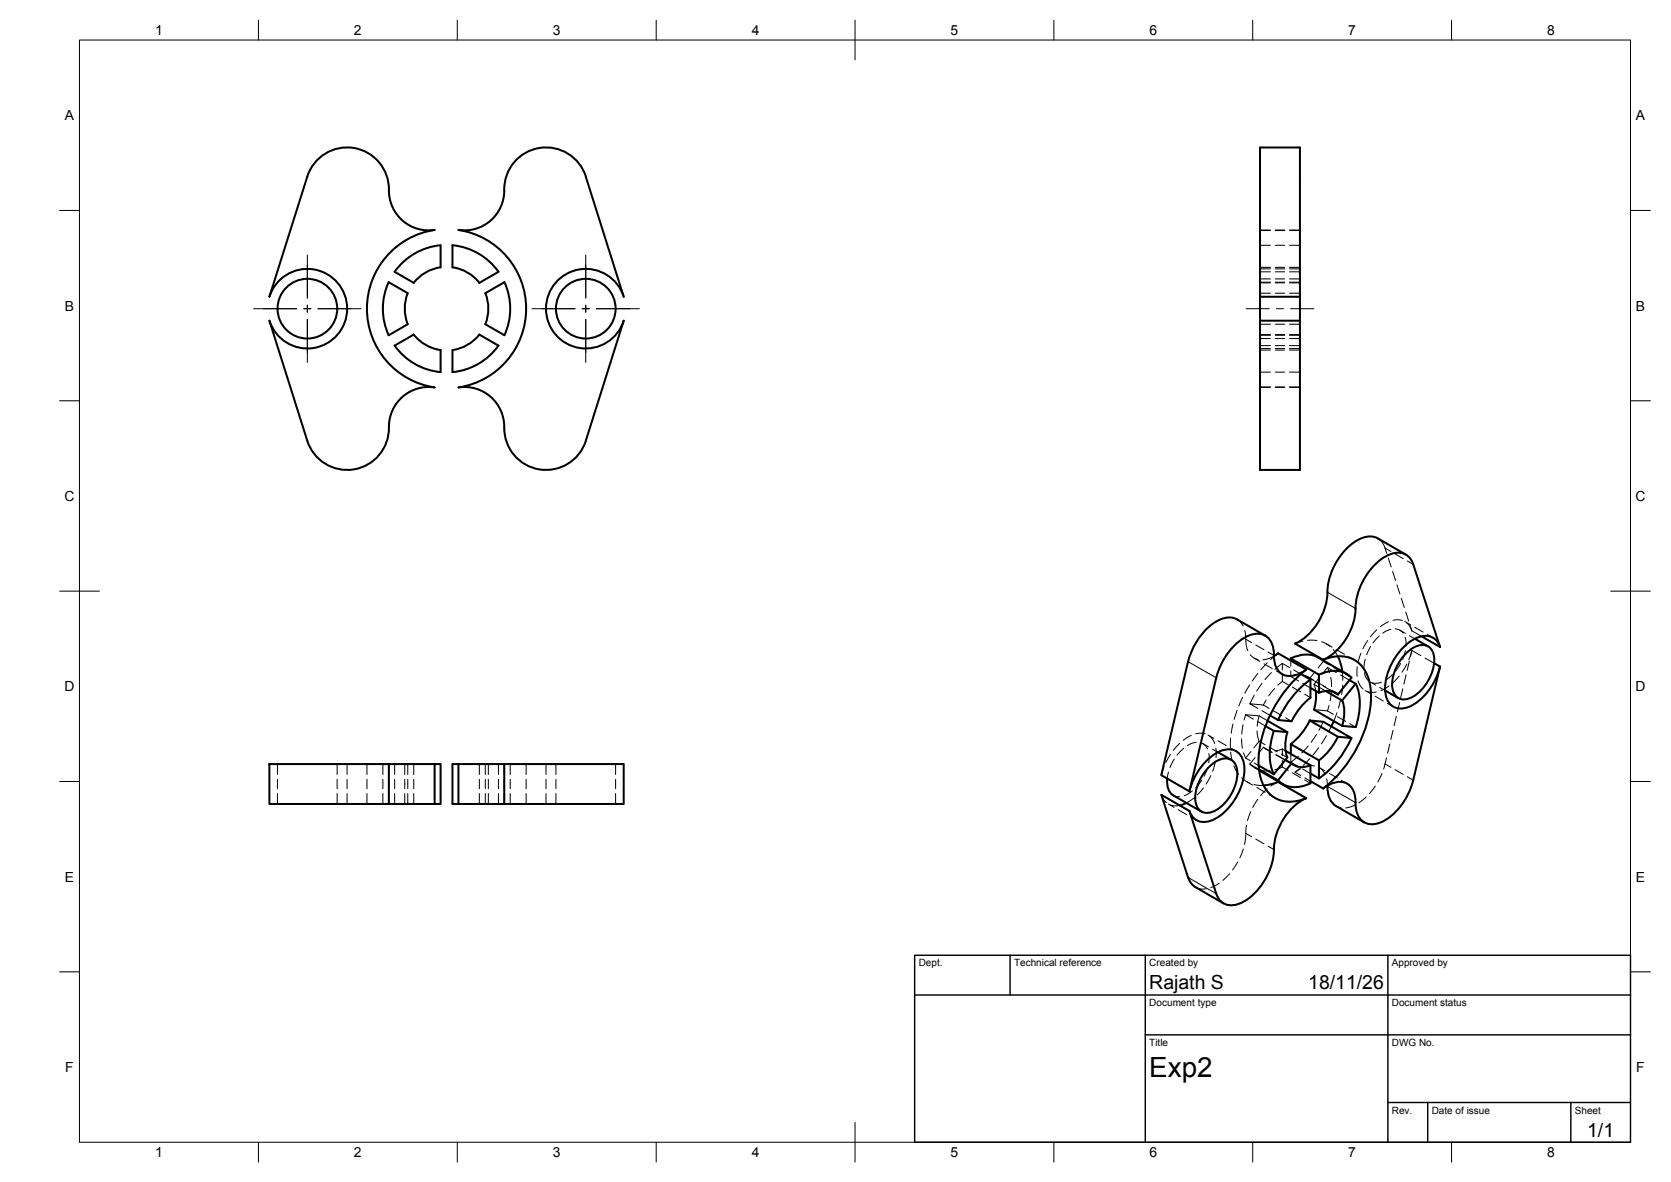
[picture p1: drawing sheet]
<svg xmlns="http://www.w3.org/2000/svg" width="420mm" height="297mm" viewBox="0 0 420 297" stroke-linecap="round" stroke-linejoin="round" font-family="sans-serif">
<!-- layer: Visible -->
<g fill="none" stroke="#000" stroke-width=".51">
<path d="M316.8 37.1h10.1v37.5h-10.1zM77.3 44.4l-9.5 30.2a10 10 0 0 1 15.3-5.1 10 10 0 0 1 0 16.2 10 10 0 0 1-15.3-5.1l9.5 30.2a10.6 10.6 0 0 0 12.2 7.1 10.6 10.6 0 0 0 8.3-11.5 10 10 0 0 1 11.5-9M77.3 44.4a10.6 10.6 0 0 1 12.2-7.1 10.6 10.6 0 0 1 8.3 11.4 10 10 0 0 0 11.5 9.1M109.3 57.8a20 20 0 0 0-17 19.8 20 20 0 0 0 17 19.8M147.3 44.4l9.5 30.2a10 10 0 0 0-15.4-5.1 10 10 0 0 0 0 16.2 10 10 0 0 0 15.4-5.1l-9.5 30.2M147.3 44.4a10.6 10.6 0 0 0-12.2-7.1 10.6 10.6 0 0 0-8.3 11.4 10 10 0 0 1-11.5 9.1 20 20 0 0 1 17 19.8 20 20 0 0 1-17 19.8 10.2 10.2 0 0 1 11.5 11.2 10.5 10.5 0 0 0 9.4 9.4 10.5 10.5 0 0 0 11.1-7.2M97.7 70.9l4.8 2.8a10.5 10.5 0 0 0 0 7.8l-4.8 2.8a16 16 0 0 1 0-13.4zM110.8 61.6a16 16 0 0 0-11.6 6.7M110.8 61.6v5.6a10.5 10.5 0 0 0-6.8 3.9l-4.8-2.8M113.8 61.6v5.6a10.5 10.5 0 0 1 6.7 3.9M113.8 61.6a16 16 0 0 1 11.5 6.7l-4.8 2.8M122 73.7l4.8-2.8a16 16 0 0 1 0 13.3l-4.8-2.7a10.5 10.5 0 0 0 0-7.8z"/>
<path d="M316.8 74.6v6M326.9 74.6v6M104 84.1a10.5 10.5 0 0 0 6.8 3.9v5.5a16 16 0 0 1-11.6-6.7M104 84.1l-4.8 2.8M120.5 84.1a10.5 10.5 0 0 1-6.7 3.9v5.5a16 16 0 0 0 11.5-6.7l-4.8-2.7M316.8 80.6h10.1v37.5h-10.1zM353.5 139.4l-7.1-4.1a6 6 0 0 0-6.4 1.3 16.6 16.6 0 0 0-6.2 12.2M318.1 159.8l-7-4.1a5.8 5.8 0 0 0-6.2 1.1 17.1 17.1 0 0 0-6.2 9.5M333.8 148.8a15.2 15.2 0 0 1-8.2 12.9l7.1 4.1a8.1 8.1 0 0 1 9.8 1.7 13.7 13.7 0 0 1 2 10.6 32.5 32.5 0 0 1-11.8 20M357.4 159.9l4.7 2.7-6.8-20.8a4.1 4.1 0 0 0-6.3-2.3 16.6 16.6 0 0 0-8.3 15 15.2 15.2 0 0 1-8 11.3M298.7 166.3l-6.7 28.5 7.1 4.1 6.7-28.6a15.8 15.8 0 0 1 8.3-10.6 4.2 4.2 0 0 1 6.2 3.9v1.1a4.7 4.7 0 0 0 3.1 5.1 6.3 6.3 0 0 0 5.1-1.6 31.7 31.7 0 0 0-12.1 23.1 10.2 10.2 0 0 0 3.9 9.1 8.5 8.5 0 0 0 8.2 .2M320.3 164.9l1.1-.7 7 4.1"/>
<path d="M324.6 165.5a7.6 7.6 0 0 1 6.9-.3l7.1 4.1M324.6 166v-.5l7 4.1v4.5M327.1 169.4l2.4 1.4M329.5 170.8v4.5a16.7 16.7 0 0 0-4.8 6l-3.3-.4-2.1-1.1M329.5 172.9l2.1 1.2M329.5 170.8a24.9 24.9 0 0 0-8.1 10.1M331.7 169.5a6.8 6.8 0 0 1 8.1 .8l-3.4 4.2M331.7 174.1a4.5 4.5 0 0 1 4.7 .4M335.2 173.8l1.2 .7M336.4 164.9l.7 1.8 .4 2M337.5 176a9.8 9.8 0 0 1 0 6.4M339.3 170.9l1.6 .9-3.4 4.3-4.2-2.5"/>
<path d="M340.9 171.8a14.4 14.4 0 0 1 0 10.9l-3.4-.3-7.1-4.1 .5-2.8-.1-1.9M348.3 173.5l3.3 1.9M353.8 163.9a4.9 4.9 0 0 1 5.3-1.5 4.2 4.2 0 0 1 1.5 4.4 11.5 11.5 0 0 1-6.1 8.7 2.97 2.97 0 0 1-4.4-2.6 11.4 11.4 0 0 1 3.7-9zM355.8 160.5l3.3 1.9M360.6 166.7l1.5 .8M362.1 167.5l-6.8 28.5a15.8 15.8 0 0 1-8.2 10.7 4.2 4.2 0 0 1-6.2-3.9l-.1-1.1a4.7 4.7 0 0 0-3-5.1 6.3 6.3 0 0 0-5.1 1.5M362.1 162.6a3.9 3.9 0 0 0-5.8-2.3 15 15 0 0 0-8 13.8 4 4 0 0 0 6 3.5 15.1 15.1 0 0 0 7.8-10.1M67.7 192h41.6v10h-41.6zM97.8 192v10M109.3 192h1.5v10h-1.5M115.3 192h41.5v10h-41.5M115.3 192h-1.5v10h1.5"/>
<path d="M115.3 192v10M126.8 192v10M293.5 195.7a4.3 4.3 0 0 0 1.5 4.2l7.1 4M299.1 198.9a15.1 15.1 0 0 1 7.8-10.2 4 4 0 0 1 5.9 3.5 15 15 0 0 1-7.9 13.9 3.9 3.9 0 0 1-5.8-2.3M304.3 192.5a4.9 4.9 0 0 1 5.3-1.6 4.2 4.2 0 0 1 1.5 4.4 11.5 11.5 0 0 1-6.1 8.7 2.97 2.97 0 0 1-4.4-2.5 11.4 11.4 0 0 1 3.7-9zM306.2 189l3.4 2M316.5 192.4l3.8 2.2M316.6 193.6l6 3.5M317.7 197.4l1.8-.3 1.9-.6 7 4.1M318.2 182.5l2.1 1.2M318.7 181.1l5 2.9-3.4-.3M320.3 183.7a15.1 15.1 0 0 0 0 10.9"/>
<path d="M323.2 191l1.5 .9M323.2 188.7l6.3 3.6M323.7 184a9.8 9.8 0 0 0 0 6.4l-3.4 4.2M324.6 187l7 4.1v4.5M324.6 187v2.4M324.7 191.9l-3.3 4.2-4.9-2.8M324.8 191.9a4.3 4.3 0 0 0 4.7 .4M329.3 181.1a16.7 16.7 0 0 1-4.7 5.9M329.3 181.1l3.4 .3 7.1 4.1-3.4-.3zM329.5 192.3v4.5a6.8 6.8 0 0 1-8.1-.7M329.5 196.3l3.2 1.8M329.5 194.4l2.1 1.2"/>
<path d="M333.8 197.6a5.3 5.3 0 0 0 2.2 5M333.8 197.4v.2M335.4 181.2l-.6 1.3M336.4 185.1a16.7 16.7 0 0 1-4.8 6M339.8 185.5a25.2 25.2 0 0 1-8.1 10.1M298.3 201.8l-1.6 .6M328.5 200.6a15.3 15.3 0 0 0-8.2 14 16.3 16.3 0 0 1-8.2 12.3 4.2 4.2 0 0 1-6.3-2.3l-6.7-20.8-7.1-4.1 6.7 20.8M335.9 202.6l7.1 4.1M298.7 220.5l.8 1.4 1.1 1M300.6 222.9l7 4.1"/>
<circle cx="77.3" cy="77.6" r="7.5"/>
<circle cx="147.3" cy="77.6" r="7.5"/>
</g>
<!-- layer: Hidden -->
<g fill="none" stroke="#000" stroke-width=".25">
<path d="M316.8 57.8h2.6M316.8 57.9h2.6M320.7 57.8h2.3M320.7 57.9h2.3M324.2 57.8h2.7M324.2 57.9h2.7M316.8 73.7h2.6M316.8 70.9h2.6M316.8 67.6h2.6M316.8 70.1h2.6M316.8 68.3h2.6M316.8 71.1h2.6"/>
<path d="M316.8 67.2h2.6M316.8 61.6h2.6M320.7 73.7h2.3M320.7 70.9h2.3M320.7 67.6h2.3M320.7 70.1h2.3M320.7 68.3h2.3M320.7 71.1h2.3M320.7 67.2h2.3M320.7 61.6h2.3M324.2 73.7h2.7M324.2 70.9h2.7"/>
<path d="M324.2 67.6h2.7M324.2 70.1h2.7M324.2 68.3h2.7M324.2 71.1h2.7M324.2 67.2h2.7M324.2 61.6h2.7M316.8 81.5h2.6M316.8 84.3h2.6M316.8 97.4h2.6M316.8 87.6h2.6M316.8 97.2h2.6M316.8 93.5h2.6"/>
<path d="M316.8 88h2.6M316.8 84.1h2.6M316.8 86.9h2.6M316.8 85.1h2.6M320.7 81.5h2.3M320.7 84.3h2.3M320.7 97.4h2.3M320.7 87.6h2.3M320.7 97.2h2.3M320.7 93.5h2.3M320.7 88h2.3M320.7 84.1h2.3"/>
<path d="M320.7 86.9h2.3M320.7 85.1h2.3M324.2 81.5h2.7M324.2 84.3h2.7M324.2 97.4h2.7M324.2 87.6h2.7M324.2 97.2h2.7M324.2 93.5h2.7M324.2 88h2.7M324.2 84.1h2.7M324.2 86.9h2.7M324.2 85.1h2.7"/>
<path d="M346.4 135.3l1.4 1.4 .9 2.4M311.1 155.7l.8 .7 .7 .9M313 158.4l.3 3.6 .5 1.5M346.2 158.3l-1.6 1.7M346.8 159.8l-1.6 1.8M349.1 140.2l.7 2.3M349.1 156.3l-2 1.2M349.7 158.1l-2 1M350.2 143.6l.7 2.3M350.2 155.9l1.1-.2 1.3 .2M350.9 158l.9 .3 1 .8M351.3 147l.7 2.3"/>
<path d="M352 158.4l1.4 .8M352.4 150.4l.7 2.3M353.3 156.2l1.4 .8M353.5 153.8l.7 2.3M353.6 156.5l.9 .9 .5 1.1M354.4 159.8l1.4 .7M354.6 157.2l.4 1.3M355 158.5l2.4 1.4M355.7 157.6l2.1 1.2M358.9 159.4l1.4 .9M311 178.5l-.7 2.3M312.5 175.2l-1 2.2"/>
<path d="M313.2 179.6l-.4 1.4M313.2 179.6l3.4 .3M313.2 179.6l2 1.1M314.2 172.1l-1.2 2.1M314.4 164.5l.9 .8 1.1 .5M315.3 165.4l1.5 .8M315.4 174.7l-1.1 2.2M316.3 169.2l-1.4 1.9M316.6 179.9l-.5 2.6M316.6 179.9l2.1 1.2M317.3 178.6l2 1.2M317.3 171.7l-1.3 2"/>
<path d="M317.7 177.2l-3.4-.3 2 1.1M317.7 177.2l1.4 .8M317.8 166.8l2.1 1.2M318.4 175.9l-.7 1.3M318.6 166.5l-1.6 1.8M319.7 169l-1.6 1.8M320.2 178.6l2 1.2M320.3 164.9l-1.2 .6-1.6 .3M320.5 173l-1.5 1.9M320.9 168.6l1.5 .8M321.4 164.2l-1.9 1.5M322.4 171.2l-1.1 1"/>
<path d="M322.4 166.7l-1.9 1.5M322.4 166.7v1.7M322.4 169.6v1.6M322.4 171.2l1.5 .9M322.4 166.7l1.8 1.1M324.6 166v1.4M324.6 168.6v1.4M324.6 170l1.9 1.1M325 172.7l2 1.2M325.3 168.3l1.8 1.1M326.4 169.6l-1.8 .4M327.6 171.7l1.9 1.2"/>
<path d="M327.6 161.1l-2 .6M327.6 169.6l.9 .3 .8 .6M328 174.5l1.5 .8M328.7 170l1.5 .9M328.8 160.9l2.3 .1M329.3 170.5l2.4 1.3M330.4 172l.5 1.6M330.4 172l2.9 1.6M330.4 178.3l3.4 .4M330.7 168.8l-1.4 1.7M331.2 171.5l2.1 1.2M331.5 165.3l1.2 .9"/>
<path d="M331.7 170.3l-1.3 1.7M332.3 161.3l2.1 1.1M332.7 166.2l-1.3 1.7M332.7 166.2l1.5 .9M332.8 172.4l2.4 1.4M333.5 161.8l1.5 .8M333.8 167.8l.5 1.3M333.8 167.8l2.2 1.2M333.8 167.8l-1.3 1.6M333.8 178.7l1.5 .8M334.2 177.3l-.4 1.4M334.3 173.3l1.5 .8"/>
<path d="M334.6 170.2l.2 2.4M334.8 173.8l-.4 2.3M335.2 163.2l1.2 1.7M335.2 167.7l2.1 1.2M336 163.2l2.1 1.2M336.2 179.1l-.8 2.1M337.1 169.6l2.2 1.3M337.1 175.7l-.6 2.3M337.5 168.7l.1 2.2M337.6 172.1l-.3 2.4M338.3 169.5l1.5 .8M339.1 165l1.5 .9"/>
<path d="M341.3 167.6l-.1 2.4M341.5 171.1l.4 1 .8 1M342.2 164.1l-.7 2.3M343 169l.4 1.2 .7 .9M343.3 173.5l1.4 .9M343.3 165.7l-.4 2.2M343.7 173.7l1.3 .3 1.1-.1M343.9 161l-1.2 2.1M344.5 171.4l1.4 .8M344.6 162.5l-1 2.1M345.8 175l2 1.2M346.9 172.7l1.4 .8"/>
<path d="M347.3 171.4l-1.2 .3-1-.1M348.9 176.8l1.4 .8M349.2 172.4l-2 1.2M350.1 169.5l-1.7 1.4M351.8 169.9l-1.6 1.7M351.9 176.6l-.5 2.3M352.2 166.7l-1.3 2M352.7 173.1l-.5 2.3M353.3 160.1l.2 2.3M353.4 163.5l-.7 2.2M353.5 169.6l-.5 2.3M353.7 166.9l-1.2 2"/>
<path d="M354.4 166.1l-.6 2.4M355 163.5l-.8 2.3M355 163.5l-.4 1.5M355 163.5l2.3 1.3M358.3 165.4l2.3 1.3M69.8 192v2.6M69.8 195.8v2.4M69.8 199.4v2.6M84.8 192v2.6M84.8 195.8v2.4M84.8 199.4v2.6M87.3 192v2.6"/>
<path d="M87.3 195.8v2.4M87.3 199.4v2.6M92.3 192v2.6M92.3 195.8v2.4M92.3 199.4v2.6M96.3 192v2.6M96.3 195.8v2.4M96.3 199.4v2.6M97.7 192v2.6M97.7 195.8v2.4M97.7 199.4v2.6M99.2 192v2.6"/>
<path d="M99.2 195.8v2.4M99.2 199.4v2.6M101.8 192v2.6M101.8 195.8v2.4M101.8 199.4v2.6M102.5 192v2.6M102.5 195.8v2.4M102.5 199.4v2.6M104 192v2.6M104 195.8v2.4M104 199.4v2.6M120.5 192v2.6"/>
<path d="M120.5 195.8v2.4M120.5 199.4v2.6M122 192v2.6M122 195.8v2.4M122 199.4v2.6M122.8 192v2.6M122.8 195.8v2.4M122.8 199.4v2.6M125.3 192v2.6M125.3 195.8v2.4M125.3 199.4v2.6M126.8 192v2.6"/>
<path d="M126.8 195.8v2.4M126.8 199.4v2.6M128.3 192v2.6M128.3 195.8v2.4M128.3 199.4v2.6M132.3 192v2.6M132.3 195.8v2.4M132.3 199.4v2.6M137.3 192v2.6M137.3 195.8v2.4M137.3 199.4v2.6M139.8 192v2.6"/>
<path d="M139.8 195.8v2.4M139.8 199.4v2.6M154.8 192v2.6M154.8 195.8v2.4M154.8 199.4v2.6M292 199.7l.5 1.1 .8 .9M292.7 192.7l-.7 2.1M293.8 194l-.3 1.7M294.3 189.6l-1.2 2M295 199.9l1.6 .3M295.3 190.8l-1.1 2.1M296.6 186.8l-1.6 1.8"/>
<path d="M297.6 188.1l-1.7 1.7M299.5 184.8l-2 1.2M299.8 198.8l-2 1.2M300.7 184.4l1.2-.2 1.1 .2M300.8 186.5l-1.4 .4-.9 .5M301.9 186.7l.9 .4 .8 1.1M302.2 196.1l-1.5 1.9M302.5 186.9l1.3 .8M302.6 198l-1.6 1.8M303.7 192.9l-1 2.2M303.7 184.7l1.5 .9M304 189.3l-.1 2.4"/>
<path d="M304.1 184.9l.7 .7 .6 1.3M304.4 194.9l-1.1 2.1M304.9 188.3l1.3 .7M305.6 191.6l-.7 2.3M305.7 188l.1 2.4M306.2 186.1l2.1 1.3M309.3 187.9l1.5 .9M309.4 185.5v2.3M309.4 189l.5 2.4M310 182l-.4 2.3M310.3 192.5l1.1 2.1M312.2 185.7l.2 2.3"/>
<path d="M312.2 195.5l2 1.3M312.5 182.1l-.3 2.4M312.7 189.2l.5 1.3M313.2 190.5l1.1 .6M313.5 196.5l1.5 .8M314.3 192l1.6 1.2M314.3 192l2.2 1.3M314.5 188.9l-1.3 1.6M315.3 197.2l2.4 .2M315.3 191.7l1.2 .7M315.5 193l1.1 .6M315.6 190.4l-1.3 1.6"/>
<path d="M316 197.9l2.1 1.2M316.1 183.7l.1 1.4 .4 1.2M316.2 181.3l2 1.2M316.6 186.3l1.5 .8M316.6 186.3l-1.3 1.6M317 193.6l2.4 .1M317.7 187.8l.8 .6 .9 .2M317.7 187.8l2.2 1.3M317.7 187.8l-1.4 1.6M318.3 188.2l1.4 .9M318.6 198.2l-1.6 1.7M319.1 187.7l2.1 1.2"/>
<path d="M319.1 199.7l1.5 .8M320.8 189.7l2 1.2M320.9 189.7l2.3 1.3M321.4 196.5l-1.8 1M322.2 189.5l1.5 .9M322.4 188.2l-1.8 .5M322.4 192.8l-1.9 .6M322.4 192.8l1.5 .8M322.4 188.2v1.7M322.4 191.1v1.7M322.4 188.2l.8 .5M323.3 180.4l1.4 .9"/>
<path d="M323.8 191.5l1.5 .8M324.6 189.4v2.1M324.6 191.5l1.9 1.2M325 194.2l2 1.2M325.6 194.1l1.4 .8M326.5 190l-1.9 1.5M326.8 193.2l-1.2 .9M327.1 193.2l-1.5 .9M327.6 193.3l1.9 1.1M328 196l1.5 .8M328.1 195.5l1.4 .8M328.9 187.5l-1.6 1.7"/>
<path d="M329.3 190.7l-1.6 1.7M330.5 192.5l-1.1-.1-1.2 .3M331 184.6l-1.3 1.9M331.6 187.9l-1.5 1.9M332.7 181.4l-1.1 2.1M333.1 193.7l-1.5-.8 .8 .5 .8 1.2M333.5 184.9l-1.2 2M333.6 195.7l.2 1.7M334.2 194.3l2.1 1.2M334.8 182.5l-.7 1.4M336.3 180.1l2 1.2M337.3 196.1l1.5 .8"/>
<path d="M339.4 181.9l1.5 .8M345.8 197.5l-1.4 1.9M347.5 194.4l-1.1 2.1M348.6 190.5l-.7 2.8M349.4 187l-.5 2.3M350.3 183.5l-.6 2.3M351.1 180l-.6 2.4M293.8 202l1.4 .9M294.3 202.3l1.2 .2 1.1-.1M296.2 203.5l2.1 1.2M299.4 205.3l1.4 .8M300.1 200.6l-1.8 1.2"/>
<path d="M309.2 219.5l-1.7 1.7M311.2 216.6l-1.3 2M312.6 213.3l-.9 2.3M313.4 207.4l-.5 4.8M314.5 204l-.8 2.2M316.3 200.9l-1.3 2M335.9 202.6l1.3 .4M340.6 202.3l-2.2 .7M343.5 200.3l-1.8 1.4M300.6 222.9l1 .4 1.7 .1M306.5 222l-2.1 1.1"/>
</g>
<!-- layer: Hidden Narrow -->
<path d="M348.3 137.7l1.4 .9M350.8 139.2l2 1.2M353.9 141l1.4 .8M313.2 160.6l1.5 .9M315.7 162.1l2.1 1.2M318.8 163.9l1.5 .8M348.3 192l1.4 .8M350.8 193.4l2 1.2M353.9 195.2l1.4 .9M313.2 209.4l1.5 .9M315.7 210.9l2.1 1.2M318.8 212.6l1.5 .9" fill="none" stroke="#000" stroke-width=".25"/>
<!-- layer: Visible Narrow -->
<path d="M333.8 148.8l7 4.1M298.7 166.3l7.1 4M333.8 197.6l7 4.1M298.7 220.5l7.1 4.1" fill="none" stroke="#000" stroke-width=".25"/>
<!-- layer: BORDER -->
<g fill="none" stroke="#000" stroke-width=".25">
<path d="M20 10.1h390v276.9h-390zM65 5.1v5M115 5.1v5M165 5.1v5M215 5.1v10M265 5.1v5M315 5.1v5M365 5.1v5M15 52.9h5M410 52.9h5M15 100.7h5M410 100.7h5"/>
<path d="M15 148.6h10M405 148.6h10M15 196.4h5M410 196.4h5M15 244.2h5M410 244.2h5M65 287v5M115 287v5M165 287v5M215 282.1v9.9M265 287v5M315 287v5"/>
<path d="M365 287v5"/>
</g>
<!-- layer: TITLEBLOCK -->
<path d="M230 240.1h180v46.9h-180zM230 250h180M254 240.1v9.9M288 240.1v46.9M349 240.1v46.9M288 260.1h122M349 277.1h61M359 277.1v9.9M395 277.1v9.9" fill="none" stroke="#000" stroke-width=".36"/>
<!-- layer: Smart Centers -->
<g fill="none" stroke="#000" stroke-width=".25">
<path d="M63.8 77.6h10.8M76.4 77.6h1.8M77.3 64.1v10.8M77.3 76.7v1.8M79.9 77.6h10.9M133.8 77.6h10.8M146.4 77.6h1.8M147.3 64.1v10.8M147.3 76.7v1.8M149.9 77.6h10.9M313.3 77.6h5.9M321 77.6h1.7"/>
<path d="M324.5 77.6h5.8M77.3 80.2v10.9M147.3 80.2v10.9"/>
</g>
<text font-size="7" x="289" y="270.6">Exp2</text>
<g font-size="4.9">
<text x="289" y="248.5">Rajath S</text>
<text x="329" y="248.5">18/11/26</text>
<text x="399.1" y="285.7">1/1</text>
</g>
<g font-size="3.5">
<text x="39" y="8.8">1</text>
<text x="89" y="8.8">2</text>
<text x="139" y="8.8">3</text>
<text x="189" y="8.8">4</text>
<text x="239" y="8.8">5</text>
<text x="289" y="8.8">6</text>
<text x="339" y="8.8">7</text>
<text x="389" y="8.8">8</text>
<text x="16.3" y="30.2">A</text>
<text x="411.3" y="30.2">A</text>
<text x="16.3" y="78">B</text>
<text x="411.3" y="78">B</text>
<text x="16.2" y="125.9">C</text>
<text x="411.2" y="125.9">C</text>
<text x="16.2" y="173.7">D</text>
<text x="411.2" y="173.7">D</text>
<text x="16.3" y="221.6">E</text>
<text x="411.3" y="221.6">E</text>
<text x="16.4" y="269.4">F</text>
<text x="411.4" y="269.4">F</text>
<text x="39" y="290.8">1</text>
<text x="89" y="290.8">2</text>
<text x="139" y="290.8">3</text>
<text x="189" y="290.8">4</text>
<text x="239" y="290.8">5</text>
<text x="289" y="290.8">6</text>
<text x="339" y="290.8">7</text>
<text x="389" y="290.8">8</text>
</g>
<g font-size="2.5">
<text x="231" y="242.9">Dept.</text>
<text x="255" y="242.9">Technical reference</text>
<text x="289" y="242.9">Created by</text>
<text x="350" y="242.9">Approved by</text>
<text x="289" y="252.8">Document type</text>
<text x="350" y="252.8">Document status</text>
<text x="289" y="262.9">Title</text>
<text x="350" y="262.9">DWG No.</text>
<text x="350" y="279.9">Rev.</text>
<text x="360" y="279.9">Date of issue</text>
<text x="396" y="279.9">Sheet</text>
</g>
</svg>
